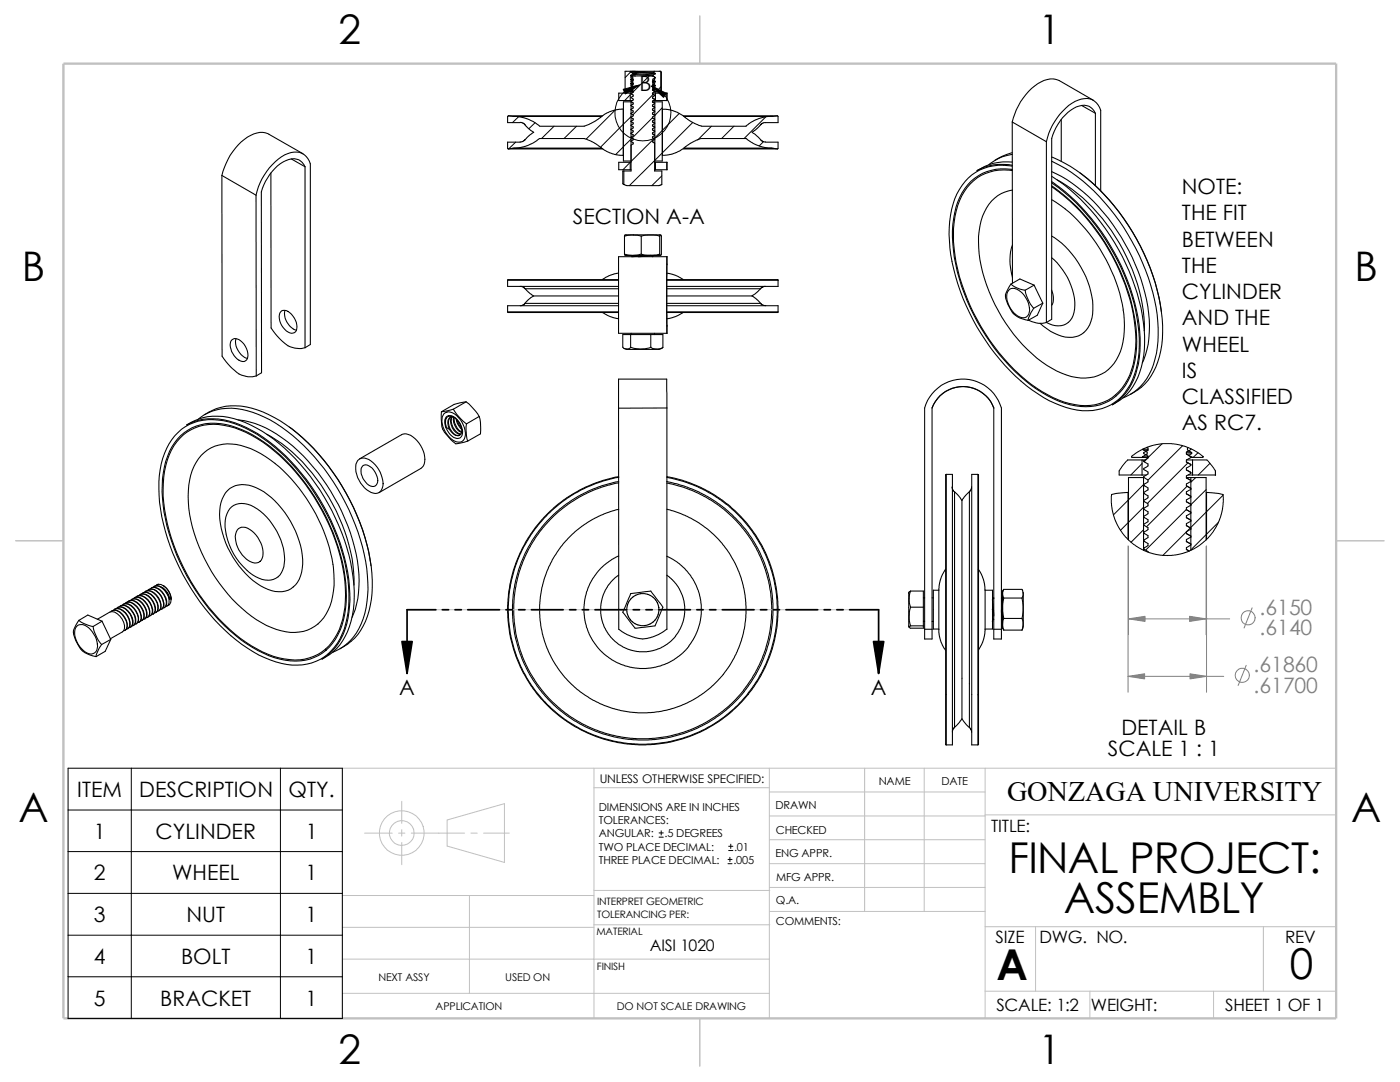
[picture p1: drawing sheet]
<svg xmlns="http://www.w3.org/2000/svg" width="279mm" height="216mm" viewBox="0 0 279 216" stroke-linecap="round" stroke-linejoin="round" font-family="sans-serif">
<g fill="none" stroke="#c0c0c0" stroke-width=".2">
<path d="M81.2 121.7h94.1M80.2 159.9v4.4M118.5 157.2h35M118.5 153.3v49.9M153.5 158h43.1M153.5 153.3v49.9M172.6 153.3v28.6M184.4 153.3v28.6M196.6 153.3v49.9M266.7 153.3h-198.4v49.9M68.3 178.7h50.2M72.8 166.2h5.5"/>
<path d="M79.5 166.2h1.3M80.2 165.6v1.2M80.2 168.1v4.5M82.1 166.2h10.6M89.2 163.6l11.5-3.2v11.7l-11.5-3.3zM93.7 178.7v19.5M94 166.2h1.2M96.5 166.2h5.1M118.5 177.7h35.1M153.5 162.8h43.1M153.5 167.6h43.1M153.5 172.3h43.1"/>
<path d="M153.5 177.1h43.1M196.6 162.6h70.1M68.3 185h50.2M68.3 198.2h85.2M68.3 191.4h85.2M118.5 184.5h35.1M153.6 181.9h43M196.6 184.9h70.1M196.6 197.8h70.1M206.7 184.9v12.9M217.5 197.8v5.4M242.2 197.8v5.4"/>
<path d="M252.1 184.9v12.9"/>
<circle cx="80.2" cy="166.2" r="4.5"/>
<circle cx="80.2" cy="166.2" r="2.47"/>
</g>
<path d="M139.7 3.2v9.5M3.1 107.9h9.6M266.7 107.9h9.5M139.7 203.2v9.5" fill="none" stroke="#c0c0c0" stroke-width=".21"/>
<path d="M12.7 12.7h254v190.5h-254z" fill="none" stroke="#c0c0c0" stroke-width=".47"/>
<g fill="none" stroke="#000" stroke-width=".21">
<path d="M125.8 18.6h.2M125.8 18.3h.6M125.8 18.6v1.5M125.8 18.6h-2.3v1.5h2.3M125.9 18.3h.3M125.9 14.4l.3 .2M125.9 14.3v.1M125.9 15.8l.4 .4v.2l-.4 .2M125.9 15.8l.5 .1M125.9 15.2l.4 .2v.2l-.4 .2M125.9 15v.2M125.9 15l.9 .2"/>
<path d="M125.9 17.5l.4 .3v.1l-.4 .3M125.9 16.7l.4 .3v.2l-.4 .2M125.9 16.6v.1M125.9 16.6l.5 .1M125.9 17.4v.1M125.9 17.4l.5 .1M125.9 18.2v.1M125.9 18.2l.3 .1M125.9 18.3h-.1M125.9 14.3l4.8 .3M125.9 14.4l4.9 .3M125.9 16h.4"/>
<path d="M125.9 15.2h.3M125.9 17.5l.5 .1M125.9 16.7l.5 .1M125.9 14.2h-1.1v4.1h1M125.9 14.2h.4M125.9 14.2v.1M126 18.7v.1M126.2 14.6l.8 .1M126.2 14.6l.1 .1M126.3 14.8l4 .4M126.3 14.2l4.1 .3M126.3 14.2h4.3"/>
<path d="M126.3 14.8l-.4 .2M126.3 14.7v.1M126.3 14.7h.7M126.4 18.2l-.2 .1M127 14.7l3.3 .3M130.2 16.4l.2 .1M130.2 17.2l.2 .1M130.2 17.9l.2 .2M130.2 18.8l.4 .2M130.2 19.6l.4 .2M130.2 16.4v-.2l.4-.3v-.5l-.2-.2h-4.2l-.3 .2 .5 .4v.2l-.5 .3 .5 .3v.2l-.5 .2 .5 .4v.2l-.5 .2 .5 .4v.2l-.5 .2 .5 .4v.2l-.5 .2 .5 .4v.1l-.5 .3v13.9h-1.6v2.6l.2 .1v-2.7M130.2 16.4l.4 .2-.4 .4v.2"/>
<path d="M130.2 17.2l.4 .2-.4 .4v.2l.4 .3M130.2 16.3h.6M130.2 17.8l.6 .1M130.2 17.1h.6M130.2 16.9l.4 .1M130.3 18.6h.5M130.3 16.2h.4M130.3 17.7l.4 .1M130.3 15v.2l.5 .3M130.4 14.5l.4 .2M130.6 14.2h1.3M130.6 14.2l-.2 .3"/>
<path d="M130.6 19h.1M130.6 18.3l-.4 .3v.2M130.6 19l-.4 .3v.3M130.6 19.8l-.4 .4v.2M130.6 18.3h.2M130.6 19.8h.1M130.6 15.5h.2M130.8 14.7l-.5 .3M130.8 16.3l-.5 .3v.2l.5 .3M130.8 15.5l-.5 .3v.2l.5 .2v.1M130.8 17.9l-.4 .2 .4 .2M130.8 17.1l-.5 .3v.2l.5 .3"/>
<path d="M130.8 18.6v1.5M130.8 18.6h2.3v1.5h-2.3M131.9 14.2l.1 .3v3.6l-.1 .2M131.9 14.2v4.1M131.9 18.3h-1.1M44.3 35v36.1a11.2 11.2 0 0 0 3.9 3.7l1.3 .4 1.6-.2M44.3 35l6.8 3.9M51.1 38.9v36.1M51.1 38.9a12 12 0 0 1 6.3-8.3 3.1 3.1 0 0 1 4.5 2.1v36l-1 .7M54.1 34.5v30.9a11.2 11.2 0 0 0 3.9 3.8l1.7 .4 1.2-.2M58.1 31.7l2.8 1.6M60.5 30.7l-6.8-3.9a4 4 0 0 0-4.3 .5 12.9 12.9 0 0 0-5.1 7.7"/>
<path d="M60.9 33.3a2.56 2.56 0 0 0-3.8-1.3 9.8 9.8 0 0 0-4.9 6.3v36.1l-1.1 .6M60.9 33.3v36.1M101.5 23.1h18.8M101.5 29.7h18.8M101.5 23.1l.9 .1M101.5 23.1l-.2 .1v1.3l2.7-.1 .8 .5M102.3 29.6l-.8 .1M102.3 29.6h17.8zM102.4 23.2h17.7M102.4 23.2l1.4 .1 1.4 .4 1.3 .6 1.2 .8M104.8 24.9l.6 .7 1.1 .8-1 .7-.7 .8M104.8 27.9l-.7 .4-2.8 .1v1.2l.2 .1"/>
<path d="M116.5 27.6l1.8 .7 1.6 1.1M116.6 27.6h-8.9l-1.1 .8-1.4 .7-1.4 .4h-1.3M119.9 29.4l.5 .4 1.4 .7 1.3 .4 1.3 .1M124.4 31h.1M124.4 21.8l-1.4 .1-1.3 .4-1 .5-2 1.5-2.1 .9h-8.9M124.4 21.8v9.2M125.8 20.1h.4M125.8 33.9h.1M125.8 32.4h.1M125.8 32.4v1.5M125.8 32.4h-2.3v1.5h2.3M125.9 28.2a.38 .38 0 0 1 .5 .5l-.5 .3"/>
<path d="M125.9 27.4l.5 .3v.2l-.5 .3M125.9 25.1l.5 .2v.2l-.5 .3M125.9 23.5l.5 .2v.2l-.5 .3M125.9 20.3l.5 .2v.2l-.5 .3M126 27.5h.1M126 20.3h-1.6v11.8h1.6M126 26.7l.4 .2v.2l-.5 .2M126 25.9l.4 .2v.2l-.5 .2M126 24.3l.4 .2v.2l-.5 .3M126 22.7l.4 .2v.2l-.5 .3M126 21.9l.4 .2v.3l-.5 .2M126 21.1l.4 .2v.2l-.5 .3"/>
<path d="M130.2 25.1l.4 .3M130.2 24.3l.4 .3M130.2 21.1l.4 .3M130.2 25.9l.4 .3M130.2 20.4l.4 .2-.4 .4v.2l.4 .2M130.2 22.7l.4 .3M130.2 23.5l.4 .2-.4 .4v.2l.4 .3M130.2 21.9l.4 .3M130.2 27.5l.4 .2M130.2 28.3l.4 .2M130.2 26.7l.4 .2M130.2 20.4l.4 .2"/>
<path d="M130.2 23.5l.4 .3M130.2 26.7l.4 .3M130.3 20.3h.4M130.4 20.1h.4M130.6 28.5h.1M130.6 33.9h.2M130.6 32.4h.2M130.6 28.5v5.6h1.5v2.7l-.6 .2h-6.4l-.6-.2M130.6 21.4l-.4 .4v.1M130.6 22.2l-.4 .3v.2M130.6 23l-.4 .3v.2M130.6 24.6l-.4 .3v.2"/>
<path d="M130.6 25.4l-.4 .3v.2M130.6 26.2l-.4 .3v.2M130.6 26.9l-.4 .4v.2l.4 .2M130.6 27.7l-.4 .4v.2M130.6 25.4h.1M130.6 24.6h.1M130.6 21.4h.1M130.6 26.2h.1M130.6 23h.1M130.6 22.2h.1M130.6 27.7h.1M130.7 20.3h1.5v11.8h-1.6"/>
<path d="M130.7 20.3v11.8M130.8 32.4v1.5M130.8 32.4h2.3v1.5h-2.3M132.2 21.8h.1M132.2 21.8v9.2M132.2 21.8h1.1l1.2 .3 2.2 1.3M136.4 23.1h18.8M136.4 29.7h18.8M136.7 23.4l1.6 1.1 1.7 .6M136.7 29.4l-1.1 .8-1.4 .5-2 .3M148.9 27.6h-9l-2 .9-1.2 .9M148.9 27.6l.9 .7 1.3 .7 1.6 .5 1.4 .1"/>
<path d="M150.1 26.4l2.1 1.8 .6 .2h2.5v1.2l-.1 .1M151.8 24.9l-1 1-.7 .5M154.1 29.6h-17.6h17.8M154.1 29.6h.2M154.2 23.2l-1.3 .1-1.4 .3-1.6 .8-1 .8h-8.9M154.3 29.6l.9 .1M155.2 23.1l.1 .1v1.3h-2.9l-.6 .4M155.2 23.1l-1 .1h-17.7M202 33.1a9.8 9.8 0 0 0-11.5 6.6 25 25 0 0 0 .2 15.5 43.7 43.7 0 0 0 15.3 22.7 19.2 19.2 0 0 0 11 4.1 9.7 9.7 0 0 0 9.4-7.2 24.2 24.2 0 0 0 .3-12.8 44.3 44.3 0 0 0-15.4-24.5l-1.4-1M202 33.8a9.7 9.7 0 0 0-11.2 7.5 28.1 28.1 0 0 0 1.6 17.2 40 40 0 0 0 15.7 19.9 14.9 14.9 0 0 0 11.5 2.4 10.6 10.6 0 0 0 6.9-8.9 31.2 31.2 0 0 0-2.9-17.8 40.8 40.8 0 0 0-13.7-17M202 34a9.4 9.4 0 0 0-10.9 7 25.6 25.6 0 0 0 .8 15.6 40.7 40.7 0 0 0 16 21.5 15.5 15.5 0 0 0 10.6 2.7 10 10 0 0 0 7.6-8 29.3 29.3 0 0 0-2.2-17.5 40.1 40.1 0 0 0-14-18M202 32.3a10.4 10.4 0 0 0-7 1.7 10.2 10.2 0 0 1 7-1"/>
<path d="M202 30.5l-1.9 .7-1.5 .8M202 30.8h-.1a9.1 9.1 0 0 0-4.6 2.1M202 24.3l6.8 4M202 24.3l.1 32.2M202.1 37.9a7.7 7.7 0 0 0-6.3 6.2 22.9 22.9 0 0 0 1.6 14.2 31.3 31.3 0 0 0 12.5 15.2 10.9 10.9 0 0 0 9.2 1.5 8.3 8.3 0 0 0 5-6.8 24.6 24.6 0 0 0-2.8-15.2 31.3 31.3 0 0 0-11.4-13.2M208.8 28.3a12.5 12.5 0 0 1 5.7-8.1 3.3 3.3 0 0 1 4.7 .8l.5 1v16.1M208.8 28.3v36M209.9 34.2a32.8 32.8 0 0 1 14.6 14.5 34.3 34.3 0 0 1 4.9 17.6 15.7 15.7 0 0 1-1.4 6.1M209.9 32.2a37 37 0 0 1 16 16 36.9 36.9 0 0 1 5.2 19.9 14.2 14.2 0 0 1-3.5 9 9.3 9.3 0 0 1-3.4 2.3M209.9 35.2a41.7 41.7 0 0 1 16.5 21.8 28.4 28.4 0 0 1 1.4 16.2 10.8 10.8 0 0 1-5.8 7.6 11.5 11.5 0 0 0 5.2-8.2 33.2 33.2 0 0 0-3.4-19.5 42.7 42.7 0 0 0-13.9-16.9M209.9 31.3a31.1 31.1 0 0 1 12.4 9.8 42.6 42.6 0 0 1 9.7 23.9 16.3 16.3 0 0 1-3.5 11.6 10.9 10.9 0 0 1-2.9 2.1M211 35.9a34.1 34.1 0 0 1 13.8 15.3 31.3 31.3 0 0 1 3.5 14.8"/>
<path d="M211.8 23.8v8.4M215.5 34.5a43.2 43.2 0 0 1 16.3 27.6M215.9 21l2.7 1.6M218.2 20l-6.8-3.9a4.2 4.2 0 0 0-4.3 .6 12.9 12.9 0 0 0-5.1 7.6M218.6 22.6v14.4M218.6 22.6a2.6 2.6 0 0 0-3.8-1.3 9.7 9.7 0 0 0-4.9 6.3v36.1l-1.1 .6M101.3 55.9h22.1M101.3 55.9v1.3h22.1M103.8 57.2h.4l.6 .4M123.4 55.8h-22l-.1 .1M123.4 57.6h-18.6l.7 .8 1 .7M123.4 59.1h-15.8a1.53 1.53 0 0 0-1.4 .1l-1.4 1.3"/>
<path d="M123.4 54.5l-1.8 .5-1.4 .8M124.6 50.7l.2 .3h1.6M124.6 47.1l1.3-.2 2.1 .2M124.6 50.7a6.5 6.5 0 0 0 3.4 0M124.6 47.1v3.6M126.4 51h.1M126.4 51l-.4 .2M126.5 51h-.1M128 47.1l.6-.2a7.7 7.7 0 0 1 3.1 .2M128 50.7a7.1 7.1 0 0 0 3.7 0M128 47.1v3.6M130 51l-3.8 .2"/>
<path d="M130.5 51l-.4 .2M130.7 51l-3.3 .2M131.7 47.1v-.2h.3v4h-.3v-.2M131.7 47.1v3.6M131.9 46.9h-7.1l-.2 .2M131.9 50.9l-5.5 .1M133.1 55.9h22.2M133.1 55.8h22.1l.1 .1M133.1 54.5l1.6 .4 1.7 .9M133.1 51.2v15.3M133.1 52.7v12.3M133.1 51.2v1.5"/>
<path d="M133.1 52.7h.1M133.1 51.2h-9.7v15.3h9.7M150.1 59.1l.9 .6 .8 .8h-18.7M151.8 57.6l-.6 .7-.8 .5a.68 .68 0 0 1-.9 .3h-16.4M152.8 57.2h-.6l-.4 .4h-18.7M155.3 55.9v1.3h-22.2M201.5 57.7a2.49 2.49 0 0 1 2.9 1.3 4.3 4.3 0 0 1 .9 3.7 1.56 1.56 0 0 1-2.6 0 4.5 4.5 0 0 1-1.6-4.4zM201.8 56.7l-.7 1.1a2.54 2.54 0 0 0 0 2.9l.6 1.1a4.2 4.2 0 0 0 3.5 2.1M201.8 56.7l1.1 .7 1.7 .5M201.8 56.7l1.7-1 2.9 1.2M202.1 48.9a10.5 10.5 0 0 0 0 6.5M204.6 57.9a7.3 7.3 0 0 0 1.7 3.6"/>
<path d="M206.4 56.9l1.7 3.6M206.4 56.9l-1.8 1M209.9 51.4a12.8 12.8 0 0 1 4.6 10.3 3.4 3.4 0 0 1-5.1 2.9l-.6-.3M209.9 47.1a18.2 18.2 0 0 1 8.2 14.7 5 5 0 0 1-4.1 5.5 8.9 8.9 0 0 1-6.4-2.8M209.9 57.9l.3 1.4a2.34 2.34 0 0 1-.3 1.6M46.2 67.9a1.45 1.45 0 0 1 2.2 .4 3.1 3.1 0 0 1 .8 3.5 1.3 1.3 0 0 1-1.8-.1 3.6 3.6 0 0 1-1.3-3.6zM47.1 67.6a3.5 3.5 0 0 0 2.3 3.9M56.2 62a2.23 2.23 0 0 1 2.6 1.5 2.23 2.23 0 0 1 0 2.9 2.26 2.26 0 0 1-2.6-1.5 2.3 2.3 0 0 1 0-2.9zM56.9 61.9a3.6 3.6 0 0 0 2.2 4M101.3 62.2h22.1M101.3 62.2l.1 .2h22M120.3 62.4l1.5 .8 1.6 .4"/>
<path d="M123.4 60.5h-18.6l-.5 .4-.5 .1M123.4 61h-22.1v1.2M125.9 69.3a1.05 1.05 0 0 1-1.6 0v-2.5h8v2.5M125.9 69.3a6.1 6.1 0 0 0 4 0M125.9 66.8v2.5M125.9 66.5v.3M129.9 69.3a2.27 2.27 0 0 0 2.4 0M129.9 66.8v2.5M130.6 66.5v.3M132.3 69.3l-.8 .4h-6.4l-.6-.2M133.1 62.2h22.2M133.1 61h22.2v1.2"/>
<path d="M133.1 65v1.5M133.1 65h.1M136.3 62.3l-1.2 .8-2 .5M151.8 60.5l.5 .4 .5 .1M155.3 62.2l-.1 .2h-22.1M205.3 63.9a4.6 4.6 0 0 0 3.5 .4M206.3 61.5l-1 1.9-.1 .5M208.1 60.5l-1.8 1M208.1 60.5l-1.1 2.4-1.8 1M34.9 87a9.9 9.9 0 0 1 9.7-3.1 25.4 25.4 0 0 1 12.3 7.2 44.5 44.5 0 0 1 12.5 24.5 19.2 19.2 0 0 1-2 12.7 9.9 9.9 0 0 1-11.2 4.1 27.8 27.8 0 0 1-13.4-8.7 43.8 43.8 0 0 1-11-23.5 18.6 18.6 0 0 1 2.5-12.5zM36.1 86.9a10.4 10.4 0 0 1 11.1-1.6 30.5 30.5 0 0 1 13.9 11.4 40.1 40.1 0 0 1 8 20.9 15.7 15.7 0 0 1-3.4 11.5 9.6 9.6 0 0 1-9.8 2.4 27 27 0 0 1-13.1-8.8 40.8 40.8 0 0 1-10.5-24.6 14.8 14.8 0 0 1 3.8-11.2zM36.6 86.8a9.9 9.9 0 0 1 9.2-1.7 27 27 0 0 1 13.1 9 40.9 40.9 0 0 1 10 23.3 15.5 15.5 0 0 1-3.3 11.5 9.8 9.8 0 0 1-9.9 2.4 27.1 27.1 0 0 1-13.1-9 41.7 41.7 0 0 1-10-23.3 16.5 16.5 0 0 1 2.7-10.8z"/>
<path d="M37.3 84.8a11.9 11.9 0 0 1 11.6-.5 35.2 35.2 0 0 1 14.9 13.4 39.9 39.9 0 0 1 6.9 21.4 15.2 15.2 0 0 1-3.5 10.3 10.9 10.9 0 0 1-2.9 2.1 11.7 11.7 0 0 0 5.3-9.4 33.6 33.6 0 0 0-3.5-18.2 40.2 40.2 0 0 0-15.8-18 14.4 14.4 0 0 0-11.6-1.8zM39.6 83.7a10.3 10.3 0 0 1 9.8-1.7 29 29 0 0 1 14.3 10.3 43.1 43.1 0 0 1 9.6 22.6 17.5 17.5 0 0 1-2.8 12.2 9.4 9.4 0 0 1-4.1 3M40.9 82.7a11.9 11.9 0 0 1 11.6-.5 35.2 35.2 0 0 1 14.9 13.5 39.9 39.9 0 0 1 6.9 21.4 15.2 15.2 0 0 1-3.5 10.2 10.9 10.9 0 0 1-2.9 2.2M45.4 97.9a4.9 4.9 0 0 1 5.7-.6 17.3 17.3 0 0 1 8.3 9.6 10.8 10.8 0 0 1 0 9.3 4.6 4.6 0 0 1-5.9 1.4 16.8 16.8 0 0 1-8.5-9.3 12.3 12.3 0 0 1-.6-8.8l.6-1.2zM47.5 83.8a18.9 18.9 0 0 1 9.9 4.3 39.8 39.8 0 0 1 14.2 26.5 17.6 17.6 0 0 1-1.3 8.6M53.3 86.7a33.2 33.2 0 0 1 13.1 13.9 33.4 33.4 0 0 1 4.3 16.2M57.7 85.2a43.2 43.2 0 0 1 16.3 27.7M71.4 91.9a2.07 2.07 0 0 1 3.1 .4 5.5 5.5 0 0 1 1.8 5.1 1.59 1.59 0 0 1-2.7 .6 5.3 5.3 0 0 1-2.4-5.8zM71.8 91.6l8.3-4.9a2.75 2.75 0 0 1 3.1 1.2 4.8 4.8 0 0 1 1.3 5.1l-.5 .5-8.4 4.8M72.4 92.9a2 2 0 0 1 2.4 1.3l.4 .8a1.23 1.23 0 0 1 .1 1.5 1.23 1.23 0 0 1-1.3 .5 3.2 3.2 0 0 1-1.7-3.9zM88.1 82.2v1.3a3.9 3.9 0 0 0 1.1 3.3l1.2 1.3a1.43 1.43 0 0 0 1.6 .3l1.3-.4M88.6 82.6a2.06 2.06 0 0 1 2.9 .8 3.9 3.9 0 0 1 1 4.5 1.81 1.81 0 0 1-2.6-.4 4.3 4.3 0 0 1-1.5-4.7z"/>
<path d="M89 83.2a1.45 1.45 0 0 1 2.2 .5 3.2 3.2 0 0 1 .8 3.5 1.66 1.66 0 0 1-2.4-.8 2.97 2.97 0 0 1-.6-3.2zM89 85.3l.7 .3M89 85.3v-.2a1.38 1.38 0 0 1 .6-2 2.77 2.77 0 0 1 2.3 3.6l-.2 .2M89.2 83.3l-.3 .4 .1 1.6M89.7 85.6a1.89 1.89 0 0 0 2 1.3M90 83.2a2.1 2.1 0 0 0 .2 2.9 1.32 1.32 0 0 0 1.5 .8M90.2 83.2a2.64 2.64 0 0 0 .8 3.1l.4 .3 .5 .1M90.3 83.2a2.59 2.59 0 0 0 1.7 3.4M90.4 83.2a.91 .91 0 0 0-1 1.2l.3 1.2M90.5 81.7l-2.4 .5M90.5 81.7l.6 1 2 1.9M90.6 83.3a2.95 2.95 0 0 0 1.5 3"/>
<path d="M90.6 83.3a3.1 3.1 0 0 0 1.6 2.9M91.1 83.7l.2 .9 .9 1.1M91.3 83.8l.2 .8 .6 .8M93 80.2l.6 .4 1.4 1.5 .6 1M93 80.2l-2.4 .5-2.5 1.5M93 80.2l-2.5 1.5M93.1 84.6l-.1 1.2 .3 2.2M95.6 83.1l.3 1.1v2.4l-2.6 1.4M95.6 83.1l-2.5 1.5M123.4 81.4l.1 44.2 2.2 1.3 1.1 .4 1.5 .2M123.5 95.2l-2 .5a26.8 26.8 0 0 0-14.9 41.8 26.8 26.8 0 0 0 44.4-1.6 26.8 26.8 0 0 0-17.9-40.6M123.5 96.1l-2.5 .6a26 26 0 0 0-13.4 40.7 26 26 0 0 0 42.8-2.1 26 26 0 0 0-17.3-39.2"/>
<path d="M123.5 96.4l-2.2 .4-2.4 .8-3.4 1.7-2.1 1.3-1.8 1.4-2.9 2.9a25.8 25.8 0 0 0 3.2 36.6 25.8 25.8 0 0 0 36.5-3.7M133.1 96.4l3.9 1.1 2.4 .9 1.9 1.1a25.7 25.7 0 0 1 7 38.3M133.1 95.1l.5 .1a27 27 0 0 1 17.1 41.6 27 27 0 0 1-44.9-.4 27 27 0 0 1 17.7-41.3M133.1 81.4v-5.8h-9.7v5.8M133.1 81.4v44.2l-2.3 1.3-1 .4-1.5 .2M133.1 81.4h-9.7M188.8 94.7h1.3v53.9h-1.3M188.8 94.7l-.1 .1v53.8h.1M188.8 94.7v53.9M190 97.2l.1 .5 .4 .5v47M190.5 98.1l.7 .7 .8 1.1M192 99.9v41.7a3.5 3.5 0 0 0 .2 2.1l1.3 1.5"/>
<path d="M192 99.9l.7-1 .8-.7v47M193.9 97.2l-.2 .6-.3 .3M195.2 94.7v53.9M195.2 94.7h-1.3v53.9h1.3M195.2 94.7h.1v53.2a.55 .55 0 0 1-.1 .7M223.4 94v.8h4.5M225 91.8h2.9M225.1 98.3l-3.3 .4M225.1 98.3h.1M225.1 98.3v9.4M225.8 91.1l.2 .2h1.9M227.9 94.8h.9"/>
<path d="M227.9 91.8h.5M227.9 91.3h1.2M227.9 91.8v3M228 91.2h.6M228 89.6l.9 .6v.4l-.9 .5M228 91.1v.1M228 91.1l.6 .1M228 91.2l-.1 .1M228.1 89.7l1 .2M228.2 89.6l.9 .1M228.2 95.3v14.5M228.3 98.4l.8 .5v.4l-.8 .5v.2"/>
<path d="M228.3 96.9l.8 .5v.3l-.8 .6v.1M228.3 96.9h.1M228.3 98.4l.1 .1M228.3 95.3h-3.1v12.4M228.3 92.1l.1 .1M228.9 89.3l.2 .1v.4l-.8 .5v.2l.8 .5v.4l-.8 .5v.2l.8 .5v.4l-.8 .5v.2l.8 .5v.4l-.8 .5v.1l.8 .6v.3l-.8 .5v.3M229.1 91.1l-.5 .1M236.8 96.9l.8 .5M236.8 90.6l.4 .2M236.8 95.3l.8 .5M236.8 92.2l.8 .5M236.8 98.5l.8 .5"/>
<path d="M236.8 93.8l.8 .4M236.8 90.6l.9 .5v.2l-.9 .5M236.8 91.8v.4l.9 .5M236.8 93.8l.9 .5M236.8 96.9l.9 .6M236.8 90.3l1 .2M236.8 91.8h1.2M236.9 95.3h.8M236.9 90.1l.8 .2M237.2 94.8h.8M237.2 89.3l-.2 .1v.4l.8 .5v.2M237.6 92.7h.1"/>
<path d="M237.6 99h.1M237.6 94.2l.1 .1M237.6 95.8h.1M237.7 89.5v.2l-.9 .5v.4M237.7 92.7v.2l-.9 .5v.4M237.7 94.3v.2l-.9 .5v.4l.9 .4M237.7 96.1l-.9 .5v.3M237.7 97.7l-.9 .4v.5l.9 .4M237.7 99.2l-.9 .5v.4M237.7 91.3h.3M237.7 95.3v14.5M237.7 95.3h3v12.4"/>
<path d="M237.8 90.5l-.6 .4 .8 .4M238 91.8v3M238 94.8h4.6M238 91.8h2.9M240 91.2l-2 .1M240 91.1v.1M240.2 91.1l-.2 .1M240.7 98.3h.1M240.8 98.3l3.3 .4M240.8 98.3v9.4M242.6 94v.8M25.7 119.9a2.13 2.13 0 0 1 2.6 1.3 1.96 1.96 0 0 1 0 2.6"/>
<path d="M26 119.8a1.23 1.23 0 0 1 1.9 .1 3 3 0 0 1 1.2 3.4l-.5 .3M26.2 119.6a1.62 1.62 0 0 1 2.2 .7 2.6 2.6 0 0 1 .8 2.9l-.3 .2M26.6 119.5a.94 .94 0 0 1 1.3-.2 3.2 3.2 0 0 1 1.8 3.7l-.5 .2M26.8 119.3a1.16 1.16 0 0 1 1.6 .2 3.1 3.1 0 0 1 1.4 3.4l-.4 .3M27.1 119.2a1.29 1.29 0 0 1 1.9 .1 3 3 0 0 1 1.2 3.3l-.5 .3M27.4 119a2.06 2.06 0 0 1 2.6 1.3l.3 .6a1.36 1.36 0 0 1-.3 2M27.4 118.9l-.1 .1M27.7 118.9a1.23 1.23 0 0 1 1.8 .1 3.1 3.1 0 0 1 1.3 3.3l-.5 .3M27.9 118.7l.1-.1a2.03 2.03 0 0 1 2.5 1.3 2.03 2.03 0 0 1 .1 2.6M28.3 118.5a.94 .94 0 0 1 1.2-.2 3.2 3.2 0 0 1 1.9 3.7l-.5 .3M28.5 118.3a.93 .93 0 0 1 1.1 0 3 3 0 0 1 1.8 3.7l-.2 .2M28.8 118.2a1.23 1.23 0 0 1 1.8 .1 2.98 2.98 0 0 1 1.3 3.4l-.5 .3"/>
<path d="M29.1 118a1.23 1.23 0 0 1 1.6 .2 3.1 3.1 0 0 1 1.3 3.4l-.3 .3M29.1 117.9l-.1 .1M29.4 117.9a1.23 1.23 0 0 1 1.8 .1 3.1 3.1 0 0 1 1.3 3.3l-.5 .3M29.6 117.7a1.64 1.64 0 0 1 2.2 .7l.7 1.2a1.45 1.45 0 0 1-.2 2M29.9 117.6a1.23 1.23 0 0 1 1.9 0 3.1 3.1 0 0 1 1.2 3.4l-.4 .3M30.2 117.3h.1M30.3 117.3a2.11 2.11 0 0 1 2.5 1.4 1.96 1.96 0 0 1 0 2.5M30.5 117.2a1.23 1.23 0 0 1 1.8 .1 2.98 2.98 0 0 1 1.3 3.4l-.5 .3M30.8 117a2 2 0 0 1 2.5 1.3l.5 1.3 .3-.2M30.8 117h-.1M31.6 116.6l-.3 .1M31.6 116.6l-.5 .3"/>
<path d="M31.6 116.6a2.95 2.95 0 0 1 2.5 2.7M32.2 117.1v.1a3 3 0 0 1 1.6 2.1M32.5 116.8a3.2 3.2 0 0 1 1.7 2.9M33.8 119.3h.3M33.8 119.3h-.1M34.1 119.4a1.24 1.24 0 0 1-.7 1.5M34.1 119.3v.1M45.8 101.5a4 4 0 0 1 5.6 .1 12.8 12.8 0 0 1 5.3 10.8 3.4 3.4 0 0 1-5.1 3 12.5 12.5 0 0 1-6.6-11.6l.3-1.3zM47.6 105.5a2.12 2.12 0 0 1 2.7 .5 5.5 5.5 0 0 1 2 5.4 1.67 1.67 0 0 1-2.7 .5 5.8 5.8 0 0 1-2.6-5.3zM66.5 112.6a15.7 15.7 0 0 1-1.4 10 7.5 7.5 0 0 1-9 3.3 22.4 22.4 0 0 1-11.5-8.4 31.8 31.8 0 0 1-7.1-18.4 10.8 10.8 0 0 1 3.9-9.3 8.4 8.4 0 0 1 7.7-.6 25 25 0 0 1 12 10.2 32.5 32.5 0 0 1 5.3 13.2M123.5 114.8l-1.2 .9-.8 .9-1.1 2.2-.5 2.1v1.5l.2 1.3 .5 1.4 .8 1.4 1.4 1.5 .8 .7 1.6 .8 2.4 .5h1.5l1.2-.2 1.4-.4 1.4-.8 1.6-1.4 .7-1.1 .7-1.5 .6-2.3v-1.4l-.3-1.6-.8-1.9-.6-.7-1.1-1.3-.8-.6M123.5 111l-1.3 .6-1.2 .8-1.6 1.5-1.6 2.4-1 2.8-.3 1.9v1.3l.3 1.9 .8 2.3 1.5 2.4 1.5 1.6 2.3 1.6 1.9 .8 2.8 .5 2.8-.2 2.7-.8 2.5-1.5 1.9-1.9"/>
<path d="M125.9 118.4l4-.5 1.8 2.4 .6 .9-1.6 3.7-4 .4-2.4-3.1zM133.1 101.6l3.6 1.2 2.9 1.6 2.8 2.2 1.7 1.8 1.1 1.4 1.5 2.6 1.5 3.8 .6 3.5v4l-.6 3.3-1.3 3.5-2 3.3-2.5 2.9-3 2.3-3.4 1.8-2.9 .9-4 .5-3.2-.1-2.1-.3-1.9-.6-3.5-1.5-3.3-2.2-2.4-2.3-1.4-1.9-1-1.6-1.5-3.5-.9-3.5-.2-4 .5-3.5 1.3-4.1 1.8-3 2-2.6 1.5-1.4 1.8-1.4 3.3-1.9 2.4-.9 1.2-.3M133.1 111l2.1 1.2 1.9 1.7 1.5 2.1 1 2.7 .4 2v1.9l-.3 1.6-.8 2.5-1.5 2.3M181.4 118.4v6.8M181.7 117.9l-.3 .3-.1 .2M181.7 117.9a4.4 4.4 0 0 0 0 3.3M181.7 117.9h2.6v7.4h-2.6l-.3-.2 .3-.2M184.3 119.3h.2M186 119.3h.3M187.4 117.8h-1.1v7.7h1.1M187.4 117.7v8.6l.4 1.9 .9 1.5M188.7 113.6l-.5 .9-.5 1.2-.3 2"/>
<path d="M195.2 113.6l1.1 2 .3 2.1M196.6 117.7v8.7l-.5 1.7-.8 1.6M196.6 117.8h1.5v7.7h-1.5M198.1 119.9l.2 3M198.3 119.3h.1M198.3 119.5v-.2l-.3 .4M199.9 119.3l.2 2.4M199.9 119.3h.1M200.1 119.5l-.1-.2 .1 .7M200.2 117.7l-.1 .4v7.2l.1 .3M200.3 119.3a8.7 8.7 0 0 0 0 4.1M200.3 119.3a1.77 1.77 0 0 1 0-1.7h3.7a1.77 1.77 0 0 1 0 1.7"/>
<path d="M200.3 119.3h3.7M204 119.3a9 9 0 0 1 0 4.1M204 117.7l.1 .2M204.2 118.2v6.8M228.3 107.9l.8 .6v.3l-.8 .5v.3l.8 .6M228.3 106.4l.8 .5v.4l-.8 .5v.1M228.3 103.2l.8 .5v.4l-.8 .5v.2l.8 .5v.4l-.8 .5v.2M228.3 100l.8 .5v.4l-.8 .5v.2l.8 .5v.4l-.8 .5v.2M228.3 100l.1 .1M228.3 103.2l.1 .1M228.3 106.4h.1M228.3 107.9l.1 .1"/>
<path d="M228.3 109.6h.1M236.8 104.9l.8 .5M236.8 103.3l.8 .5M236.8 106.5l.8 .4M236.8 100.1l.8 .5M236.8 101.7l.8 .5M236.8 109.6l.5 .3zM236.8 108l.8 .5M236.8 103.3l.9 .5M237.6 102.2h.1M237.6 105.4h.1M237.6 103.8h.1"/>
<path d="M237.6 108.5h.1M237.7 100.8l-.9 .5v.4l.9 .5M237.7 102.4l-.9 .5v.4M237.7 104l-.9 .5v.4l.9 .5M237.7 105.6l-.9 .5v.4M237.7 107.2l-.9 .5v.4l.9 .4M237.7 108.8l-.9 .5v.3M15.3 125a1.68 1.68 0 0 1 2.4 .3 4.5 4.5 0 0 1 1.6 4.5 1.56 1.56 0 0 1-2.6 0 4.5 4.5 0 0 1-1.6-4.5zM15.7 123.8l-.6 1.1a2.6 2.6 0 0 0 0 2.9l.6 1.1a4.2 4.2 0 0 0 3.5 2.1M15.7 123.8l1.2 .7 1.7 .5M15.7 123.8l1.8-1.1 2.9 1.3M18.6 125a7.3 7.3 0 0 0 1.7 3.6"/>
<path d="M19.4 123.6l2.4-1.4a1.36 1.36 0 0 1 1.6 .3 3 3 0 0 1 1.3 3.4l-2.7 1.6M20.3 128.6l-.5 .8-.6 1.6M20.4 124l1.7 3.6M20.4 124l-1.8 1M22.1 127.6l-1.8 1M22.1 127.6l-1.1 2.4-1.8 1M22.1 122.1a1.26 1.26 0 0 1 1.8 .1 3.1 3.1 0 0 1 1.3 3.4l-.5 .3M22.3 121.9l.1-.1a2.11 2.11 0 0 1 2.5 1.4 2.46 2.46 0 0 1 .4 2.3l-.4 .3M22.6 121.8a1.25 1.25 0 0 1 1.9 .1 2.98 2.98 0 0 1 1.2 3.3l-.5 .3M22.9 121.5a2.06 2.06 0 0 1 2.6 1.4 2.62 2.62 0 0 1 .3 2.3l-.2 .2M23.2 121.5a1.23 1.23 0 0 1 1.9 0 3.1 3.1 0 0 1 1.2 3.4l-.5 .3M23.5 121.2a1.65 1.65 0 0 1 2.1 .8 2.59 2.59 0 0 1 .8 2.9l-.3 .2"/>
<path d="M23.8 121.1a1.26 1.26 0 0 1 1.8 .1 3.1 3.1 0 0 1 1.3 3.4l-.5 .3M24 120.9h.1a2.11 2.11 0 0 1 2.5 1.3 1.96 1.96 0 0 1 0 2.6M24.3 120.8a1.23 1.23 0 0 1 1.9 .1 3 3 0 0 1 1.2 3.3l-.5 .3M24.6 120.6a1.62 1.62 0 0 1 2.1 .7 2.77 2.77 0 0 1 .8 2.9l-.2 .2M24.9 120.5a1.19 1.19 0 0 1 1.8 .1 3.1 3.1 0 0 1 1.3 3.4l-.5 .2M25.1 120.3a1.16 1.16 0 0 1 1.7 .2 3.1 3.1 0 0 1 1.3 3.4l-.4 .3M25.4 120.1a1.29 1.29 0 0 1 1.9 .2 3 3 0 0 1 1.2 3.3l-.4 .3M25.6 125.4l-.1 .1M27.3 124.5h-.1M29 123.5h-.1M30.6 122.5v.1M31.2 122.2h-.1"/>
<path d="M131.5 121.2l-.1 1.4-.6 1.1-1.1 .8-1 .3-1.4-.1-1.1-.6-.8-1-.3-1 .1-1.5 .6-1 1.1-.9 .9-.3 1.5 .2 1 .6 .9 1 .3 1M181.7 121.2a5.9 5.9 0 0 0 0 3.7M181.7 124.9h2.6M181.7 121.2h2.6M184.3 124h.2M184.5 125.6v-44.2a8 8 0 0 1 7.7-5.8 8 8 0 0 1 7.7 5.8v44.2M184.5 125.6h1.5M184.5 125.6v1.9h1.5v-1.9M186 125.6v-44.2a6.6 6.6 0 0 1 6.2-4.3 6.6 6.6 0 0 1 6.1 4.3v44.2M186 124h.3M198 121.5l.2 2.1M198.2 123.6l-.2 .4"/>
<path d="M198.2 123.6h.1M198.3 125.6h1.6M199.9 121.7l.1 1.8M199.9 125.6v1.9h-1.6v-1.9M199.9 123.6l.2 .1M200.3 123.4l-.2 1.1 .2 1.2M200.3 123.4h3.7M200.3 125.7h.1M200.3 125.7h3.7M204 123.4l.2 .9-.2 1.4M204.2 124.9l-.2 .8M190.5 145.2l-.4 .5v.4"/>
<path d="M191.9 143.4l-.4 .7-1 1.1M193.5 145.2l.3 .4 .1 .5"/>
</g>
<g fill="none" stroke="#000" stroke-width=".2">
<path d="M125.8 18.9l-1.1 1.2M125.9 14.4l-1.1 1.1M126.3 18.4l-.3 .4M127.6 17a5.6 5.6 0 0 0-4.2 8.2 5.6 5.6 0 0 0 9.3 .9 5.6 5.6 0 0 0-2.7-8.9M129.6 15.2l-3.2 3.1M130.3 18.8l-4 4.1M131.9 17.4l-1 .9M102.9 28.4l-1.3 1.3M103.5 23.3l-1.2 1.2M106.8 24.5l-1.3 1.2M110.6 25.2l-2.5 2.4M115.1 25.2l-2.5 2.4"/>
<path d="M122.7 22l-5.7 5.8M124.4 24.8l-4.6 4.6M124.4 29.3l-1.5 1.6M125.8 32.4l-1.5 1.5M125.9 23.3l-1.5 1.5M125.9 27.8l-1.5 1.5M130.2 23.5l-4 4.1M130.5 27.7l-4.6 4.5M130.6 23.1h.1M130.6 32l-5 5M132.1 35.1l-2 1.9M132.2 21.5l-1.5 1.5"/>
<path d="M132.2 26l-1.5 1.5M132.2 30.5l-1.5 1.5M135.6 22.6l-3.4 3.4M138.3 24.4l-6.1 6.1M142 25.2l-2.8 2.7M146.5 25.2l-2.5 2.4M152.4 28.3l-.9 .8M152.8 23.4l-4.3 4.2M225 91.8l-.9 1.1-.7 1.1M225.1 99.8l-2.9 2.9M225.8 91.1l1.8-1.3 2.3-.9 2.1-.4h1.8l2 .4 1.6 .5 1.5 .8 1.3 .9M227.9 92.5l-2.2 2.3"/>
<path d="M228.2 96.7l-3 3M228.3 96.6v.1M229 91.5l-.7 .6M231.9 88.6l-2.8 2.7M236 88.9l-6.9 6.9M236.9 97l-8.1 8.1M237.1 92.4l-8.1 8.1M238.6 95.3l-.9 .9M239.1 90.3l-1 1M240.7 97.7l-3.2 3.2M240.9 91.8l1.7 2.2M241.5 92.5l-2.4 2.3"/>
<path d="M244.1 98.7v2.1l-.6 2.5-.8 1.8-1.5 2.2-1.9 1.6-2 1.1-2 .6-2.3 .3-2.4-.3-2.4-.8-2-1.2-1.6-1.5-1.4-1.9-1-2.4-.4-1.9v-2.2M244.1 98.8l-3.3 3.3M225.1 104.3l-1.5 1.5M228.2 101.2l-3 3M228.2 105.7l-2.5 2.5M236.8 106.1l-4.7 4.7M236.8 101.6l-8.2 8.2M237.6 105.3l-.7 .7M240.7 102.2l-3 3M240.7 106.7l-3 3M243.2 104.2l-2.4 2.4M13.6 153.3h54.7v49.9h-54.7z"/>
<path d="M26.2 153.3v49.9M56 153.3v49.9M13.6 161.6h54.7M13.6 169.9h54.7M13.6 178.3h54.7M131.5 167h.9M131.5 166.2h.9M132 165.8v.8M145.3 172.3h.8M145.3 171.5h.8M145.4 169.7h.9M145.4 168.9h.9"/>
<path d="M145.7 171.1v.8M145.8 168.4v.9M13.6 186.6h54.7M13.6 194.9h54.7"/>
</g>
<path d="M80.2 128h2.1l-1.1 6.4zM174.3 128h2.1l-1.1 6.4z" fill="#000" stroke="#000" stroke-width=".34"/>
<g fill="none" stroke="#000" stroke-width=".34">
<path d="M87 121.7h-5.8v12.7M88.3 121.7h1.2M90.8 121.7h1.3M93.3 121.7h6.4M101 121.7h1.2M103.5 121.7h1.3M106 121.7h6.4M113.7 121.7h1.2M116.2 121.7h1.3M118.7 121.7h6.4M126.4 121.7h1.2M128.9 121.7h1.3"/>
<path d="M131.4 121.7h6.4M139.1 121.7h1.2M141.6 121.7h1.3M144.1 121.7h6.4M151.8 121.7h1.2M154.3 121.7h1.3M156.8 121.7h6.4M164.5 121.7h1.2M167 121.7h1.3M169.5 121.7h5.8v12.7"/>
</g>
<g fill="none" stroke="#808080" stroke-width=".2">
<path d="M225.1 108.9v29.2M225.2 109v17.7M240.7 109v17.7M240.8 108.9v29.2M225.1 135h19.1M225.2 123.5h20.2M248.7 132.8l-1.6 4M249.9 121.3l-1.6 4"/>
<circle cx="247.9" cy="134.7" r="1.41"/>
<circle cx="249.1" cy="123.3" r="1.41"/>
</g>
<g fill="#808080" stroke="#808080" stroke-width=".2">
<path d="M225.1 135l3.3-.5v1z"/>
<path d="M237.5 134.5l3.3 .5-3.3 .5z"/>
<path d="M225.2 123.5l3.3-.5v1z"/>
<path d="M237.4 123l3.3 .5-3.3 .5z"/>
</g>
<path d="M124.4 17.8l3.2-.8-2.8 1.8zM130 17.2l3 1.4-.6 .8z" fill="#000" stroke="#000" stroke-width=".2"/>
<g font-size="8.5">
<text x="201.3" y="174.1">FINAL PROJECT:</text>
<text x="212.3" y="182.2">ASSEMBLY</text>
<text x="198.8" y="195.5">A</text>
<text x="257.4" y="195.3">0</text>
</g>
<g font-size="8.1">
<text x="67.6" y="8.8">2</text>
<text x="207.3" y="8.8">1</text>
<text x="4.4" y="56.1">B</text>
<text x="270.3" y="56.1">B</text>
<text x="3.7" y="164.1">A</text>
<text x="269.6" y="164.1">A</text>
<text x="67.6" y="212.3">2</text>
<text x="207.3" y="212.3">1</text>
</g>
<text font-size="5.6" x="201" y="159.8">GONZAGA UNIVERSITY</text>
<g font-size="4.2">
<text x="127.6" y="18.2">B</text>
<text x="235.9" y="38.7">NOTE:</text>
<text x="114.3" y="44.8">SECTION A-A</text>
<text x="235.9" y="44">THE FIT</text>
<text x="235.9" y="49.2">BETWEEN</text>
<text x="235.9" y="54.4">THE</text>
<text x="235.9" y="59.7">CYLINDER</text>
<text x="235.9" y="64.9">AND THE</text>
<text x="235.9" y="70.1">WHEEL</text>
<text x="235.9" y="75.4">IS</text>
<text x="235.9" y="80.6">CLASSIFIED</text>
<text x="235.9" y="85.9">AS RC7.</text>
<text x="79.7" y="138.7">A</text>
<text x="173.8" y="138.7">A</text>
<text x="223.8" y="146.6">DETAIL B</text>
<text x="221.1" y="150.8">SCALE 1 : 1</text>
<text x="15.4" y="159">ITEM</text>
<text x="27.8" y="159">DESCRIPTION</text>
<text x="57.6" y="159">QTY.</text>
<text x="18.7" y="167.4">1</text>
<text x="31.1" y="167.4">CYLINDER</text>
<text x="61" y="167.4">1</text>
<text x="18.7" y="175.7">2</text>
<text x="34.4" y="175.7">WHEEL</text>
<text x="61" y="175.7">1</text>
<text x="18.7" y="184">3</text>
<text x="37.2" y="184">NUT</text>
<text x="61" y="184">1</text>
<text x="18.7" y="192.4">4</text>
<text x="36.1" y="192.4">BOLT</text>
<text x="61" y="192.4">1</text>
<text x="18.7" y="200.7">5</text>
<text x="32" y="200.7">BRACKET</text>
<text x="61" y="200.7">1</text>
</g>
<g font-size="4.2" fill="#808080">
<text x="251.4" y="122.6">.6150</text>
<text x="251.4" y="126.7">.6140</text>
<text x="250.2" y="134.1">.61860</text>
<text x="250.2" y="138.2">.61700</text>
</g>
<g font-size="3.4">
<text x="197.8" y="166">TITLE:</text>
<text x="198.7" y="188.1">SIZE</text>
<text x="207.5" y="188.1">DWG. NO.</text>
<text x="256.5" y="188.2">REV</text>
<text x="198.8" y="201.7">SCALE: 1:2</text>
<text x="217.7" y="201.8">WEIGHT:</text>
<text x="244.5" y="201.7">SHEET 1 OF 1</text>
</g>
<text font-size="3.2" x="129.7" y="189.8">AISI 1020</text>
<text font-size="2.4" x="119.7" y="156.2">UNLESS OTHERWISE SPECIFIED:</text>
<g font-size="2.2">
<text x="119.5" y="161.8">DIMENSIONS ARE IN INCHES</text>
<text x="154.8" y="161.5">DRAWN</text>
<text x="175.4" y="156.7">NAME</text>
<text x="187.9" y="156.7">DATE</text>
<text x="119.5" y="164.4">TOLERANCES:</text>
<text x="119.5" y="167.1">ANGULAR:</text>
<text x="132.6" y="167.1">.5 DEGREES</text>
<text x="154.8" y="166.3">CHECKED</text>
<text x="119.5" y="169.8">TWO PLACE DECIMAL:</text>
<text x="119.5" y="172.4">THREE PLACE DECIMAL:</text>
<text x="146.4" y="172.4">.005</text>
<text x="146.5" y="169.8">.01</text>
<text x="154.8" y="171">ENG APPR.</text>
<text x="154.9" y="175.7">MFG APPR.</text>
<text x="154.9" y="184.7">COMMENTS:</text>
<text x="154.9" y="180.5">Q.A.</text>
</g>
<g font-size="2.1">
<text x="75.5" y="195.7">NEXT ASSY</text>
<text x="100.8" y="195.7">USED ON</text>
<text x="86.9" y="201.5">APPLICATION</text>
<text x="123.1" y="201.6">DO NOT SCALE DRAWING</text>
</g>
<g font-size="2">
<text x="119.2" y="183.1">TOLERANCING PER:</text>
<text x="119.2" y="180.6">INTERPRET GEOMETRIC</text>
<text x="119" y="186.6">MATERIAL</text>
<text x="119.1" y="193.5">FINISH</text>
</g>
</svg>
